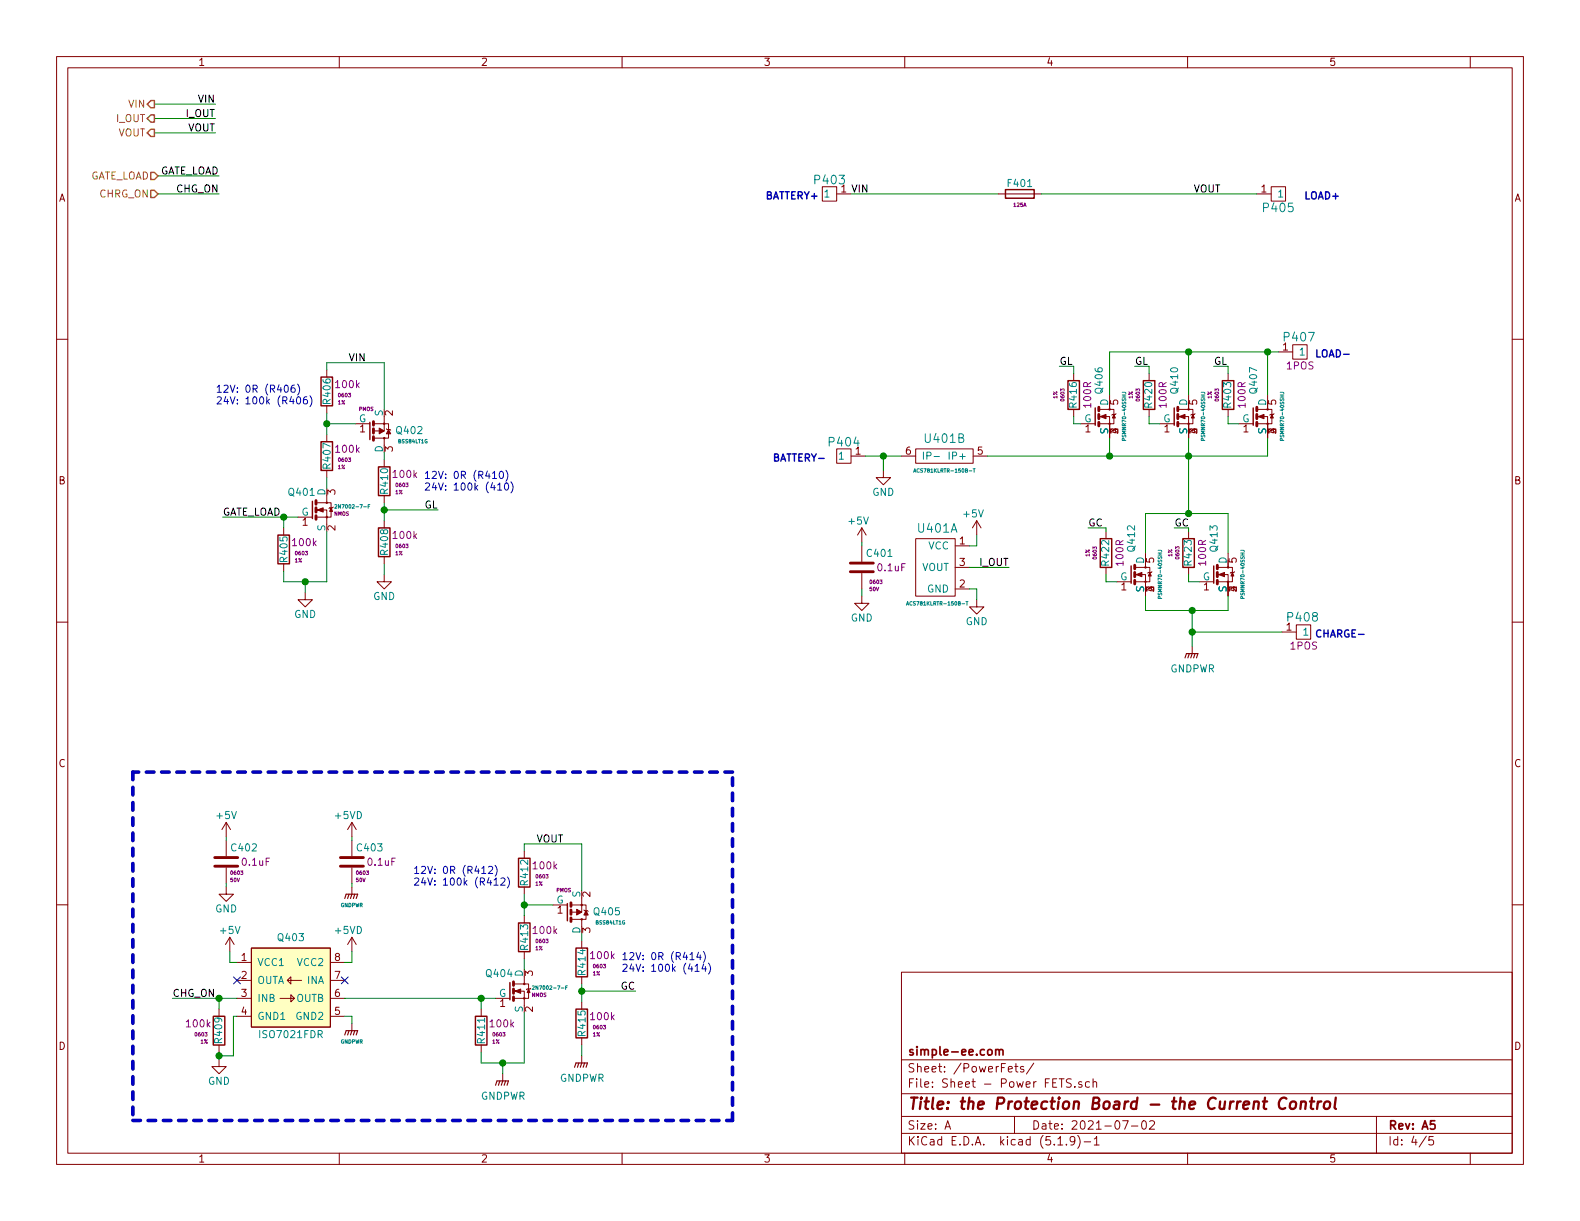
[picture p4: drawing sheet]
<svg xmlns="http://www.w3.org/2000/svg" width="279mm" height="216mm" viewBox="0 0 279 216" stroke-linecap="round" stroke-linejoin="round" font-family="sans-serif">
<g fill="none" stroke="#840000" stroke-width=".18">
<path d="M10 10h259.4v195.9h-259.4zM12 12h255.4v191.9h-255.4zM60 10v2M110 10v2M160 10v2M210 10v2M260 10v2M145.4 33h2.6v2.6h-2.6zM148 34.3h2.5M176.5 34.3h7.6M222.2 34.3h2.6M224.8 33h2.5v2.6h-2.5z"/>
<path d="M10 60h2M267.4 60h2M57.8 65.4v1.3M57.8 71.8v1.2M57.8 76.8v1.3M62.9 74.9h2.5M66.2 77.5h1.7v1.2M66.2 76.2h1.7v-1.3h.8v2.6h-.8M67.9 73.7v1.2h-1.7M68.3 75.8l.8 .3M148 79.4h2.5v2.5h-2.5zM161.9 79.4h10.2v2.5h-10.2z"/>
<path d="M189.9 66v1.3M189.9 72.4v1.3M191.1 74.9h2.6M194.4 74.9h1.8v1.3M194.4 73.7h1.8v1.2M196.2 71.1v1.3h-1.8M196.2 69.9v2.5h.8v2.5h-.8M196.2 74.9v2.6M197.4 73.2l-.8 .2M203.2 66v1.3M203.2 72.4v1.3M205.1 74.9h2.5"/>
<path d="M208.4 74.9h1.8v1.3M208.4 73.7h1.8v1.2M210.2 71.1v1.3h-1.8M210.2 69.9v2.5h.7v2.5h-.7M210.2 74.9v2.6M211.3 73.2l-.7 .2M217.2 66v1.3M217.2 72.4v1.3M219.1 74.9h2.5M222.4 74.9h1.8v1.3M222.4 73.7h1.8v1.2M224.2 71.1v1.3h-1.8"/>
<path d="M224.2 69.9v2.5h.7v2.5h-.7M224.2 74.9v2.6M225.3 73.2l-.8 .2M226.1 62.2h2.5M228.6 61h2.5v2.5h-2.5zM50.2 93.3v1.3M50.2 99.7v1.3M52.7 91.4h2.5M56 91.4h1.8v1.3M57.8 87.6v1.3h-1.8M57.8 88.9h.7v2.5h-.7v-1.2h-1.8M57.8 83.2v1.3"/>
<path d="M58.9 89.7l-.7 .2M67.9 81.3v1.3M67.9 87.6v1.3M67.9 92.1v1.2M67.9 98.4v1.3M150.5 80.6h2.5M152.4 93.3l-.8 1.3M152.4 93.3v2.6M152.4 96.5v2.8M152.4 93.3l.8 1.3M156.2 83.2v1.3h-1.3l1.3 1.2 1.3-1.2h-1.3M159.4 80.6h2.5"/>
<path d="M161.9 95.3h7v10.1h-7zM168.9 96.5h2.5M172.1 80.6h2.5M172.7 92.1l-.7 1.2M172.7 92.1v2.5M172.7 92.1l.8 1.2M195.6 94v1.3M202.6 99.1v1.2h-1.8M202.6 97.8v2.5h.7v2.6h-.7M210.2 94v1.3M217.2 99.1v1.2h-1.8M217.2 97.8v2.5h.7v2.6h-.7"/>
<path d="M10 110h2M54 104.8v1.2h1.2l-1.2 1.3-1.3-1.3h1.3M67.9 101.6v1.3h1.3l-1.3 1.2-1.2-1.2h1.2M152.4 105.4v1.3h-1.3l1.3 1.3 1.3-1.3h-1.3M152.4 101.3v2.8M168.9 104.1h2.5M168.9 100.3h2.5M172.7 106v1.3h-1.3l1.3 1.3 1.3-1.3h-1.3M195.6 100.3v1.3M197.5 102.9h2.5M200.8 102.9h1.8v1.2M200.8 101.6h1.8v1.3"/>
<path d="M202.6 102.9v2.5M203.7 101.1l-.8 .2M210.2 100.3v1.3M210.8 114.3v1.3M212.1 102.9h2.5M215.4 102.9h1.8v1.2M215.4 101.6h1.8v1.3M217.2 102.9v2.5M218.3 101.1l-.7 .2M226.7 111.8h2.5M229.2 110.5h2.6v2.5h-2.6zM267.4 110h2"/>
<path d="M10 160h2M40 156.8v1.3h1.3l-1.3 1.3-1.3-1.3h1.3M40 145.4l-.8 1.3M40 145.4v2.6M40 148.6v2.8M40 153.4v2.8M40 145.4l.8 1.3M62.2 145.4v2.6M62.2 148.6v2.8M62.2 153.4v2.8M62.2 156.8v1.3M62.2 145.4l-.7 1.3"/>
<path d="M62.2 145.4l.8 1.3M92.7 150.5v1.3M92.7 156.8v1.3M102.9 158.8v1.2h-1.8M267.4 160h2M38.7 178.4v1.3M40.6 165.7l-.7 1.3M40.6 165.7v2.6M40.6 165.7l.8 1.3M41.9 176.5h2.5M41.9 170.2h2.5M41.9 173.4h2.5"/>
<path d="M41.9 179.7h2.5M44.4 167.6h14v14h-14zM49.5 176.5h2.6l-.7 .7v-1.3l.7 .6M50.8 173.4l.6-.7v1.3l-.6-.6h2.5M58.4 176.5h2.6M58.4 170.2h2.6M58.4 173.4h2.6M58.4 179.7h2.6M62.2 165.7l-.7 1.3M62.2 165.7v2.6M62.2 165.7l.8 1.3M85.1 178.4v1.3"/>
<path d="M87.6 176.5h2.6M90.9 176.5h1.8v1.3M92.7 172.7v1.3h-1.8M92.7 174h.8v2.5h-.8v-1.2h-1.8M92.7 161.9v1.3M92.7 168.3v1.2M93.9 174.8l-.8 .2M97.8 160h2.5M101.1 162.6h1.8v1.2M101.1 161.3h1.8v-1.3h.7v2.6h-.7M102.9 166.4v1.2M102.9 172.7v1.3"/>
<path d="M102.9 177.2v1.2M103.3 160.9l.7 .3M159.4 171.9h108v32h-108zM38.7 187.3v1.3h1.3l-1.3 1.3-1.2-1.3h1.2M38.7 184.8v1.3M62.2 181v1.2M85.1 184.8v1.3M88.9 189.9v1.2M102.9 183.5v1.3M102.9 186.7v1.3M159.4 197.4h108M159.4 193.4h108"/>
<path d="M159.4 187.4h108M167.1 199.7l.5-1.5 .5 1.5M167.2 199.2h.8M178.3 189.1l.7-.2-.1-.3h-.4l-.2 .2 .1 .7h.5M179.4 197.4v3M179.5 188.6h.5M179.7 188.1v1.3l.3 .2M181 188.6a.37 .37 0 0 0-.6 .2l.1 .2 .5 .1 .1 .2-.2 .3-.5-.1M182.8 188l-1.3 1.9M189.4 190.8h-.5l-.3 .2v.3l.7 .3 .1 .2v.3a.62 .62 0 0 1-.8 .1M190.1 192.1v.2M191.3 191.3h-.4l-.2 .2 .1 .2 .5 .1v.4h-.6"/>
<path d="M192.7 191.3h-.5l-.3 .2 .1 .6 .2 .2 .5-.1M193.3 191.4l.2-.1h.4v1M193.3 190.8v1.5M198.5 198.2h1l-.6 1.5M200.1 199.1h1.1M202 198.3l.4-.1a.94 .94 0 0 1 0 1.5 .82 .82 0 0 1-.4-1.4zM203.3 198.3l.2-.1h.4l.2 .1 .1 .3-1 1.1h1M243.4 197.4v6.5M60 203.9v2M110 203.9v2M159.4 200.4h108M160 203.9v2"/>
<path d="M187.1 202.5h.8M188.6 202.3v.2M190.1 201.6l-.1 .2a.48 .48 0 0 1-.6 0l-.2-.2 .2-.6a.48 .48 0 0 1 .6 .1 1.27 1.27 0 0 1-.2 1.3l-.4 .1M190.6 200.8a1.71 1.71 0 0 1 0 2.2M191.7 201.9h1.2M193.5 201.4l.4-.4v1.5M193.5 202.5h.9M210 203.9v2M252.2 200.9l-1.2 1.9M253.4 201h-.7v.7l.2-.2 .5 .1 .1 .2-.1 .5-.2 .2-.5-.2M260 203.9v2"/>
<circle cx="67.9" cy="77.5" r=".13"/>
<circle cx="67.9" cy="74.9" r=".13"/>
<circle cx="196.2" cy="74.9" r=".13"/>
<circle cx="196.2" cy="72.4" r=".13"/>
<circle cx="210.2" cy="74.9" r=".13"/>
<circle cx="210.2" cy="72.4" r=".13"/>
<circle cx="224.2" cy="74.9" r=".13"/>
<circle cx="224.2" cy="72.4" r=".13"/>
<circle cx="57.8" cy="88.9" r=".13"/>
<circle cx="57.8" cy="91.4" r=".13"/>
<circle cx="202.6" cy="100.3" r=".13"/>
<circle cx="202.6" cy="102.9" r=".13"/>
<circle cx="217.2" cy="100.3" r=".13"/>
<circle cx="217.2" cy="102.9" r=".13"/>
<circle cx="92.7" cy="176.5" r=".13"/>
<circle cx="92.7" cy="174" r=".13"/>
<circle cx="102.9" cy="160" r=".13"/>
<circle cx="102.9" cy="162.6" r=".13"/>
</g>
<path d="M227.5 194.3a.87 .87 0 0 0-1 0 .87 .87 0 0 0-.4 .9 .69 .69 0 0 0 .3 .8 .69 .69 0 0 0 .9-.1M228.3 194.9a.54 .54 0 0 1 .5-.1 .54 .54 0 0 1 .4 .3l-.1 .6a.56 .56 0 0 1-.5 .4 .56 .56 0 0 1-.5-.4zM230.1 194.9a.52 .52 0 0 1 .8 .1l-.1 1.1M230.1 194.8l-.2 1.3M231.6 194.8h.8M232 194.1l-.2 1.7 .1 .2 .3 .1M233.1 194.8l-.2 1.3M233.7 194.8a.55 .55 0 0 0-.7 .3M234.3 194.9a.54 .54 0 0 1 .5-.1 .54 .54 0 0 1 .4 .3v.6a.56 .56 0 0 1-.6 .4 .56 .56 0 0 1-.5-.4zM236.2 194.1l-.2 1.7 .2 .3" fill="none" stroke="#840000" stroke-width=".41"/>
<path d="M176.1 185.7l.2-.1h.3l.1 1M176.1 185.6v1M176.7 185.8a.36 .36 0 0 1 .3-.2 .36 .36 0 0 1 .4 .2v.8" fill="none" stroke="#840000" stroke-width=".3"/>
<g fill="none" stroke="#840000" stroke-width=".2">
<path d="M209.5 116.3l.3-.7h2l-.2 .7M210.3 115.6l-.2 .7M210.8 115.6l-.2 .7M211.3 115.6l-.2 .7M61 158.9l.2-.8h2l-.2 .8M61.7 158.1l-.2 .8M62.2 158.1l-.2 .8M62.7 158.1l-.2 .8M61 183l.2-.8h2l-.2 .8M61.7 182.2l-.2 .8M62.2 182.2l-.2 .8M62.7 182.2l-.2 .8"/>
<path d="M87.6 191.9l.3-.8h2l-.2 .8M88.4 191.1l-.3 .8M88.9 191.1l-.3 .8M89.4 191.1l-.2 .8M101.6 188.7l.3-.7h2l-.3 .7M102.4 188l-.3 .7M102.9 188l-.3 .7M103.4 188l-.3 .7"/>
</g>
<g fill="none" stroke="#840000" stroke-width=".25">
<path d="M177.8 33.5h5.1v1.6h-5.1zM56.8 78.1h2v5.1h-2zM56.8 66.7h2v5.1h-2zM65.4 74.7v3M188.8 67.3h2.1v5.1h-2.1zM193.7 72.1v3.1M202.2 67.3h2v5.1h-2zM207.6 72.1v3.1M216.2 67.3h2v5.1h-2zM221.6 72.1v3.1M49.1 94.6h2.1v5.1h-2.1zM55.2 88.6v3.1"/>
<path d="M66.9 93.3h2.1v5.1h-2.1zM66.9 82.6h2.1v5h-2.1zM194.6 95.3h2v5h-2zM209.2 95.3h2v5h-2zM200 100.1v3M214.6 100.1v3M91.7 151.8h2v5h-2zM100.3 159.8v3M37.7 179.7h2.1v5.1h-2.1zM84.1 179.7h2v5.1h-2zM90.2 173.7v3.1M91.7 163.2h2v5.1h-2z"/>
<path d="M101.9 178.4h2v5.1h-2zM101.9 167.6h2v5.1h-2z"/>
</g>
<g fill="none" stroke="#840000" stroke-width=".51">
<path d="M66 74.5v.7M66 75.8v.8M66 77.2v.7M194.3 72v.6M194.3 73.3v.7M194.3 74.7v.6M208.3 72v.6M208.3 73.3v.7M208.3 74.7v.6M222.2 72v.6M222.2 73.3v.7M222.2 74.7v.6"/>
<path d="M55.9 88.5v.7M55.9 89.8v.8M55.9 91.2v.6M150.4 99.6h4M200.7 99.9v.7M215.3 99.9v.7M150.4 101.1h4M200.7 101.2v.8M200.7 102.6v.7M215.3 101.2v.8M215.3 102.6v.7M38 153.2h4"/>
<path d="M38 151.6h4M60.2 153.2h4.1M60.2 151.6h4.1M101 159.6v.7M90.8 173.6v.6M90.8 174.9v.7M90.8 176.3v.6M101 160.9v.8M101 162.3v.6"/>
</g>
<g fill="#840000" stroke="#840000" stroke-width=".18">
<path d="M93.5 174.9l.2 .6h-.5z"/>
<path d="M91.1 175.3l1-.4v.7z"/>
<path d="M102 160.8l.9 .5-.9 .5z"/>
<path d="M103.6 161l.4 .8h-.7z"/>
<path d="M203.3 101.2l.3 .7h-.5z"/>
<path d="M200.9 101.6l1-.4v.8z"/>
<path d="M217.9 101.2l.3 .7h-.5z"/>
<path d="M215.5 101.6l1-.4v.8z"/>
<path d="M224.9 73.3l.3 .6h-.5z"/>
<path d="M222.5 73.7l1-.4v.7z"/>
<path d="M210.9 73.3l.3 .6h-.5z"/>
<path d="M208.5 73.7l1-.4v.7z"/>
<path d="M197 73.3l.2 .6h-.5z"/>
<path d="M194.6 73.7l1-.4v.7z"/>
<path d="M67.1 75.7l.8 .5-.8 .5z"/>
<path d="M68.7 75.9l.4 .8h-.8z"/>
<path d="M58.5 89.8l.3 .6h-.5z"/>
<path d="M56.1 90.2l1-.4v.8z"/>
</g>
<g fill="none" stroke="#008484" stroke-width=".18">
<path d="M167.8 79.9v1.3M198.5 69.4h.5l.1 .2M198.8 77.9v-.3l-.3-.1v.4h.6M212.4 69.4h.6l.1 .2M212.8 77.9l-.1-.3-.2-.1-.1 .4h.7M226.4 69.4h.5l.1 .2M226.7 77.9v-.3l-.3-.1v.4h.6M59.2 89.3l.3-.1 .1 .2-.4 .5h.4M65.1 89.5h.2M65.4 89.2h-.3v.7M161.5 83.5l.3-.6 .2 .6M161.6 83.3h.3"/>
<path d="M165.2 80.7h.9M172.1 82.9h.3M172.3 82.9v.6M204.8 97.3h.5l.1 .2M219.4 97.3h.5l.1 .2M160.3 107l.2-.6 .2 .6M160.4 106.8h.3M170.8 106.4h.4M171 106.4v.6M205.1 105.8v-.3h-.2l-.1 .3h.6M219.7 105.8v-.3h-.2l-.1 .3h.6M94.1 174.4l.3-.1 .1 .2-.4 .5h.4"/>
<path d="M100 174.6h.3M100.3 174.3h-.3v.7"/>
</g>
<path d="M44.4 167.6h14v14h-14z" fill="#ffffc2" stroke="#ffffc2" stroke-width=".18"/>
<path d="M23.5 136.5v61.6M129.5 136.5h-106M23.5 198.1h106M129.5 198.1v-61.6" fill="none" stroke="#0000c2" stroke-width=".63" stroke-dasharray="1.3 1.3"/>
<g fill="none" stroke="#008400" stroke-width=".18">
<path d="M27.3 18.4h10.8M27.3 23.5h10.8M27.3 21h10.8M27.9 34.3h10.8M27.9 31.1h10.8M150.5 34.3h26M184.1 34.3h38.1M57.8 65.4v-1.3h10.1v8.3M57.8 73v3.8M57.8 74.9h5.1M189.9 73.7v1.2h1.2M189.9 64.8v1.2"/>
<path d="M196.2 77.5v3.1M203.2 73.7v1.2h1.9M203.2 64.8v1.2M210.2 62.2v7.7M210.2 77.5v13.3M217.2 64.8v1.2M217.2 73.7v1.2h1.9M224.2 77.5v3.1h-49.6M224.2 62.2v7.7M226.1 62.2h-29.9v7.7M39.4 91.4h13.3M50.2 91.4v1.9"/>
<path d="M57.8 94v8.9h-7.6v-1.9M57.8 84.5v1.9M67.9 80v1.3M67.9 88.9v3.2M67.9 99.7v1.9M67.9 90.2h9.6M152.4 95.9v.6M153 80.6h6.4M156.2 80.6v2.6M172.7 94.6v1.9h-1.3M192.4 93.3h3.2v.7M202.6 97.8v-7h14.6v7"/>
<path d="M210.2 93.3v.7M54 102.9v1.9M152.4 104.1v1.3M171.4 104.1h1.3v1.9M171.4 100.3h7M195.6 101.6v1.3h1.9M202.6 105.4v2.6h14.6v-2.6M210.2 101.6v1.3h1.9M210.8 108v6.3M210.8 111.8h15.9M40 148v.6M40 156.2v.6"/>
<path d="M62.2 148v.6M62.2 156.2v.6M92.7 150.5v-1.3h10.2v8.3M92.7 158.1v3.8M30.5 176.5h11.4M38.7 176.5v1.9M40.6 168.3v1.9h1.3M41.9 179.7h-.6v7h-2.6M61 176.5h26.6M61 179.7h1.2v1.3M62.2 168.3v1.9h-1.2M85.1 176.5v1.9"/>
<path d="M92.7 169.5v2M92.7 179.1v8.9h-7.6v-1.9M92.7 160h5.1M102.9 165.1v1.3M102.9 174v3.2M102.9 175.3h9.5M38.7 186.1v1.2M88.9 188v1.9M102.9 184.8v1.9"/>
</g>
<path d="M26 18.4l.7-.6h.6v1.3h-.6zM26 21l.7-.7h.6v1.3h-.6zM26.7 22.9h.6v1.2h-.6l-.7-.6zM26.7 33.7h.6l.6 .6-.6 .6h-.6zM26.7 30.5h.6l.6 .6-.6 .7h-.6z" fill="none" stroke="#848400" stroke-width=".25"/>
<g fill="none" stroke="#0000c2" stroke-width=".18">
<path d="M50.4 68.2l.2-.1a.69 .69 0 0 1 .4 .6 .69 .69 0 0 1-.4 .7l-.2-.2-.1-.3zM52.1 68.1h-.3a.79 .79 0 0 0-.1 1.3l.4-.2v-.5l-.4-.1-.2 .2M52.6 70.3l.1-.1a.67 .67 0 0 1 .5 .6 .67 .67 0 0 1-.5 .6l-.3-.5zM52.6 67.9a1.47 1.47 0 0 1 0 2M54.3 70.2l-.5 .1-.2 .4 .1 .6 .2 .1h.4l.1-.2-.1-.5-.4-.1-.3 .3M54.8 70a1.4 1.4 0 0 1 0 1.9M87.1 84.6h.7M88 85.8l.4-.4v1.3M88 86.7h.7M88.4 83.5l.2-.2a.67 .67 0 0 1 .4 .7 .67 .67 0 0 1-.4 .6l-.3-.5zM89.3 85.5l.2-.1a.67 .67 0 0 1 .5 .6 .67 .67 0 0 1-.5 .7l-.2-.3-.1-.2zM89.5 83.2a1.47 1.47 0 0 1 0 1.9"/>
<path d="M90.3 85.2a1.4 1.4 0 0 1 0 1.9M85.2 154.5h.7M86.4 153.3l.5-.1 .2 .1v.2v.2l-.8 .8h.8M87.4 155.6l.3-.4v1.3M87.4 156.5h.7M87.6 153a1.47 1.47 0 0 1 0 1.9M88.6 155.4l.5-.2 .2 .4-.8 .9h.8M89.7 155.1a1.4 1.4 0 0 1 0 1.9M122 169.7h.7M122.9 170.8l.4-.3v1.3M122.9 171.8h.7M123.5 168.4l-.3 .9h.8"/>
<path d="M123.8 168.9v.8M124.4 168.2a1.47 1.47 0 0 1 0 2M124.4 170.4l-.3 .9h.8M124.7 170.9v.9M125.3 170.3a1.4 1.4 0 0 1 0 1.9"/>
</g>
<g fill="#008400" stroke="#008400" stroke-width=".25">
<circle cx="156.2" cy="80.6" r=".51"/>
<circle cx="38.7" cy="176.5" r=".51"/>
<circle cx="50.2" cy="91.4" r=".51"/>
<circle cx="88.9" cy="188" r=".51"/>
<circle cx="54" cy="102.9" r=".51"/>
<circle cx="85.1" cy="176.5" r=".51"/>
<circle cx="210.8" cy="108" r=".51"/>
<circle cx="210.8" cy="111.8" r=".51"/>
<circle cx="38.7" cy="186.7" r=".51"/>
<circle cx="92.7" cy="160" r=".51"/>
<circle cx="67.9" cy="90.2" r=".51"/>
<circle cx="102.9" cy="175.3" r=".51"/>
<circle cx="224.2" cy="62.2" r=".51"/>
<circle cx="210.2" cy="90.8" r=".51"/>
<circle cx="196.2" cy="80.6" r=".51"/>
<circle cx="210.2" cy="80.6" r=".51"/>
<circle cx="57.8" cy="74.9" r=".51"/>
<circle cx="210.2" cy="62.2" r=".51"/>
</g>
<path d="M41.3 172.7l1.2 1.3M42.5 172.7l-1.2 1.3M60.4 172.7l1.2 1.3M61.6 172.7l-1.2 1.3" fill="none" stroke="#000084" stroke-width=".18"/>
<text font-size="2.8" fill="#840000" x="160.4" y="196.2">Title: the Protection Board - the Current Control</text>
<g font-size="2.1" fill="#008484">
<text x="144.2" y="32.6">P403</text>
<text x="223.6" y="37.5">P405</text>
<text x="227.2" y="60.4">P407</text>
<text x="146.8" y="78.9">P404</text>
<text x="163.7" y="78.3">U401B</text>
<text x="162.4" y="94.2">U401A</text>
<text x="227.9" y="109.9">P408</text>
</g>
<g font-size="2.1" fill="#840000">
<text x="160.4" y="189.6">Sheet: /PowerFets/</text>
<text x="160.4" y="186.6">simple-ee.com</text>
<text x="160.4" y="192.3">File: Sheet - Power FETS.sch</text>
<text x="160.4" y="202.5">KiCad E.D.A. kicad (5.1.9)-1</text>
<text x="160.4" y="199.7">Size: A</text>
<text x="182.4" y="199.7">Date: 2021-07-02</text>
<text x="245.4" y="199.7">Rev: A5</text>
<text x="245.4" y="202.5">Id: 4/5</text>
</g>
<g font-size="1.8" fill="#840000">
<text x="35" y="11.6">1</text>
<text x="85" y="11.6">2</text>
<text x="135" y="11.6">3</text>
<text x="185" y="11.6">4</text>
<text x="235" y="11.6">5</text>
<text x="10.4" y="35.6">A</text>
<text x="223" y="34">1</text>
<text x="267.8" y="35.6">A</text>
<text x="226.8" y="62">1</text>
<text x="197.7" y="71.6" transform="rotate(-90 197.7 71.6)">5</text>
<text x="211.7" y="71.6" transform="rotate(-90 211.7 71.6)">5</text>
<text x="225.7" y="71.6" transform="rotate(-90 225.7 71.6)">5</text>
<text x="63.7" y="76.5">1</text>
<text x="69.5" y="73.5" transform="rotate(-90 69.5 73.5)">2</text>
<text x="191.9" y="76.5">1</text>
<text x="197.7" y="76.7" transform="rotate(-90 197.7 76.7)">2</text>
<text x="205.9" y="76.5">1</text>
<text x="211.7" y="76.7" transform="rotate(-90 211.7 76.7)">2</text>
<text x="219.9" y="76.5">1</text>
<text x="225.7" y="76.7" transform="rotate(-90 225.7 76.7)">2</text>
<text x="69.5" y="79.9" transform="rotate(-90 69.5 79.9)">3</text>
<text x="151.3" y="80.4">1</text>
<text x="160.2" y="80.4">6</text>
<text x="172.9" y="80.4">5</text>
<text x="10.4" y="85.6">B</text>
<text x="59.3" y="87.5" transform="rotate(-90 59.3 87.5)">3</text>
<text x="267.8" y="85.6">B</text>
<text x="53.5" y="93">1</text>
<text x="59.3" y="93.8" transform="rotate(-90 59.3 93.8)">2</text>
<text x="169.7" y="96.3">1</text>
<text x="169.7" y="100.1">3</text>
<text x="204.1" y="99.5" transform="rotate(-90 204.1 99.5)">5</text>
<text x="218.7" y="99.5" transform="rotate(-90 218.7 99.5)">5</text>
<text x="169.7" y="103.9">2</text>
<text x="198.3" y="104.4">1</text>
<text x="204.1" y="104.6" transform="rotate(-90 204.1 104.6)">2</text>
<text x="212.9" y="104.4">1</text>
<text x="218.7" y="104.6" transform="rotate(-90 218.7 104.6)">2</text>
<text x="227.5" y="111.5">1</text>
<text x="10.4" y="135.6">C</text>
<text x="267.8" y="135.6">C</text>
<text x="98.6" y="161.5">1</text>
<text x="104.4" y="158.6" transform="rotate(-90 104.4 158.6)">2</text>
<text x="104.4" y="164.9" transform="rotate(-90 104.4 164.9)">3</text>
<text x="42.7" y="169.9">1</text>
<text x="42.7" y="173.1">2</text>
<text x="59.2" y="173.1">7</text>
<text x="59.2" y="169.9">8</text>
<text x="94.2" y="172.6" transform="rotate(-90 94.2 172.6)">3</text>
<text x="42.7" y="176.3">3</text>
<text x="42.7" y="179.5">4</text>
<text x="59.2" y="179.5">5</text>
<text x="59.2" y="176.3">6</text>
<text x="88.4" y="178.1">1</text>
<text x="94.2" y="178.9" transform="rotate(-90 94.2 178.9)">2</text>
<text x="10.4" y="185.6">D</text>
<text x="267.8" y="185.6">D</text>
<text x="35" y="205.5">1</text>
<text x="85" y="205.5">2</text>
<text x="135" y="205.5">3</text>
<text x="185" y="205.5">4</text>
<text x="235" y="205.5">5</text>
</g>
<g font-size="1.8" fill="#848400">
<text x="20.6" y="21.6">I_OUT</text>
<text x="22.8" y="19">VIN</text>
<text x="20.9" y="24.1">VOUT</text>
<text x="15.5" y="31.8">GATE_LOAD</text>
<text x="17.6" y="34.9">CHRG_ON</text>
</g>
<g font-size="1.8">
<text x="32.9" y="20.7">I_OUT</text>
<text x="33.2" y="23.2">VOUT</text>
<text x="35.2" y="18.2">VIN</text>
<text x="27.8" y="30.9">GATE_LOAD</text>
<text x="31.2" y="34">CHG_ON</text>
<text x="148.7" y="34">1 VIN</text>
<text x="211" y="34">VOUT</text>
<text x="61.6" y="63.9">VIN</text>
<text x="187.3" y="64.5">GL</text>
<text x="200.7" y="64.5">GL</text>
<text x="214.6" y="64.5">GL</text>
<text x="75" y="89.9">GL</text>
<text x="39.4" y="91.2">GATE_LOAD</text>
<text x="192.4" y="93.1">GC</text>
<text x="207.6" y="93.1">GC</text>
<text x="173.2" y="100.1">I_OUT</text>
<text x="94.8" y="149">VOUT</text>
<text x="30.5" y="176.3">CHG_ON</text>
<text x="109.8" y="175">GC</text>
</g>
<g font-size="1.8" fill="#0000c2">
<text x="135.3" y="35.3">BATTERY+</text>
<text x="230.5" y="35.3">LOAD+</text>
<text x="232.4" y="63.2">LOAD-</text>
<text x="38.1" y="69.4">12V: 0R (R406)</text>
<text x="38.1" y="71.5">24V: 100k (R406)</text>
<text x="136.5" y="81.6">BATTERY-</text>
<text x="74.9" y="84.7">12V: 0R (R410)</text>
<text x="74.9" y="86.7">24V: 100k (410)</text>
<text x="232.4" y="112.7">CHARGE-</text>
<text x="73" y="154.5">12V: 0R (R412)</text>
<text x="73" y="156.6">24V: 100k (R412)</text>
<text x="109.9" y="169.8">12V: 0R (R414)</text>
<text x="109.9" y="171.8">24V: 100k (414)</text>
</g>
<g font-size="1.8" fill="#008484">
<text x="145.9" y="34.9">1</text>
<text x="178.3" y="33.1">F401</text>
<text x="225.8" y="34.9">1</text>
<text x="229.6" y="62.9">1</text>
<text x="58.5" y="71.3" transform="rotate(-90 58.5 71.3)">R406</text>
<text x="190.4" y="72" transform="rotate(-90 190.4 72)">R416</text>
<text x="195" y="69.4" transform="rotate(-90 195 69.4)">Q406</text>
<text x="196" y="71.8" transform="rotate(-90 196 71.8)">D</text>
<text x="203.8" y="72" transform="rotate(-90 203.8 72)">R420</text>
<text x="208.3" y="69.4" transform="rotate(-90 208.3 69.4)">Q410</text>
<text x="209.9" y="71.8" transform="rotate(-90 209.9 71.8)">D</text>
<text x="217.7" y="72" transform="rotate(-90 217.7 72)">R403</text>
<text x="222.3" y="69.4" transform="rotate(-90 222.3 69.4)">Q407</text>
<text x="223.9" y="71.8" transform="rotate(-90 223.9 71.8)">D</text>
<text x="63.4" y="74.7">G</text>
<text x="67.7" y="73.6" transform="rotate(-90 67.7 73.6)">S</text>
<text x="70.2" y="76.8">Q402</text>
<text x="191.7" y="74.7">G</text>
<text x="196" y="76.8" transform="rotate(-90 196 76.8)">S</text>
<text x="205.7" y="74.7">G</text>
<text x="209.9" y="76.8" transform="rotate(-90 209.9 76.8)">S</text>
<text x="219.7" y="74.7">G</text>
<text x="223.9" y="76.8" transform="rotate(-90 223.9 76.8)">S</text>
<text x="58.5" y="82.8" transform="rotate(-90 58.5 82.8)">R407</text>
<text x="67.7" y="80" transform="rotate(-90 67.7 80)">D</text>
<text x="148.5" y="81.3">1</text>
<text x="162.9" y="81.3">IP-</text>
<text x="168.4" y="81.3">IP+</text>
<text x="51.2" y="87.7">Q401</text>
<text x="57.5" y="87.6" transform="rotate(-90 57.5 87.6)">D</text>
<text x="68.6" y="87.2" transform="rotate(-90 68.6 87.2)">R410</text>
<text x="154.3" y="87.7">GND</text>
<text x="53.3" y="91.2">G</text>
<text x="57.5" y="93.9" transform="rotate(-90 57.5 93.9)">S</text>
<text x="150.2" y="92.8">+5V</text>
<text x="170.5" y="91.5">+5V</text>
<text x="50.9" y="99.3" transform="rotate(-90 50.9 99.3)">R405</text>
<text x="68.6" y="98" transform="rotate(-90 68.6 98)">R408</text>
<text x="153.4" y="98.5">C401</text>
<text x="163" y="101">VOUT</text>
<text x="164.2" y="97.2">VCC</text>
<text x="196.1" y="99.9" transform="rotate(-90 196.1 99.9)">R422</text>
<text x="200.7" y="97.4" transform="rotate(-90 200.7 97.4)">Q412</text>
<text x="202.3" y="99.7" transform="rotate(-90 202.3 99.7)">D</text>
<text x="210.7" y="99.9" transform="rotate(-90 210.7 99.9)">R423</text>
<text x="215.3" y="97.4" transform="rotate(-90 215.3 97.4)">Q413</text>
<text x="216.9" y="99.7" transform="rotate(-90 216.9 99.7)">D</text>
<text x="66" y="106.1">GND</text>
<text x="164" y="104.8">GND</text>
<text x="198.1" y="102.6">G</text>
<text x="202.3" y="104.7" transform="rotate(-90 202.3 104.7)">S</text>
<text x="212.7" y="102.6">G</text>
<text x="216.9" y="104.7" transform="rotate(-90 216.9 104.7)">S</text>
<text x="52" y="109.3">GND</text>
<text x="150.4" y="109.9">GND</text>
<text x="170.8" y="110.5">GND</text>
<text x="230.3" y="112.4">1</text>
<text x="206.9" y="118.9">GNDPWR</text>
<text x="38.4" y="144.8">+5V</text>
<text x="59.4" y="144.8">+5VD</text>
<text x="41" y="150.5">C402</text>
<text x="63.3" y="150.5">C403</text>
<text x="38" y="161.3">GND</text>
<text x="93.4" y="156.4" transform="rotate(-90 93.4 156.4)">R412</text>
<text x="98.4" y="159.8">G</text>
<text x="102.6" y="158.7" transform="rotate(-90 102.6 158.7)">S</text>
<text x="105.2" y="161.8">Q405</text>
<text x="39" y="165.2">+5V</text>
<text x="49.3" y="166.4">Q403</text>
<text x="59.4" y="165.2">+5VD</text>
<text x="93.4" y="167.8" transform="rotate(-90 93.4 167.8)">R413</text>
<text x="102.6" y="165.1" transform="rotate(-90 102.6 165.1)">D</text>
<text x="45.5" y="170.8">VCC1</text>
<text x="45.5" y="174">OUTA</text>
<text x="52.7" y="170.8">VCC2</text>
<text x="54.4" y="174">INA</text>
<text x="86.1" y="172.8">Q404</text>
<text x="92.5" y="172.7" transform="rotate(-90 92.5 172.7)">D</text>
<text x="103.6" y="172.3" transform="rotate(-90 103.6 172.3)">R414</text>
<text x="45.5" y="177.2">INB</text>
<text x="52.4" y="177.2">OUTB</text>
<text x="88.2" y="176.3">G</text>
<text x="92.5" y="179" transform="rotate(-90 92.5 179)">S</text>
<text x="39.3" y="184.3" transform="rotate(-90 39.3 184.3)">R409</text>
<text x="45.5" y="180.3">GND1</text>
<text x="46.1" y="183.6">ISO7021FDR</text>
<text x="52.5" y="180.3">GND2</text>
<text x="85.8" y="184.4" transform="rotate(-90 85.8 184.4)">R411</text>
<text x="103.6" y="183.1" transform="rotate(-90 103.6 183.1)">R415</text>
<text x="36.8" y="191.8">GND</text>
<text x="99" y="191.3">GNDPWR</text>
<text x="85" y="194.5">GNDPWR</text>
</g>
<g font-size="1.8" fill="#840084">
<text x="227.6" y="65.3">1POS</text>
<text x="59.5" y="68.6">100k</text>
<text x="193" y="72" transform="rotate(-90 193 72)">100R</text>
<text x="206.3" y="72" transform="rotate(-90 206.3 72)">100R</text>
<text x="220.3" y="72" transform="rotate(-90 220.3 72)">100R</text>
<text x="59.5" y="80.1">100k</text>
<text x="69.6" y="84.5">100k</text>
<text x="69.6" y="95.3">100k</text>
<text x="51.9" y="96.6">100k</text>
<text x="155.3" y="101">0.1uF</text>
<text x="198.7" y="99.9" transform="rotate(-90 198.7 99.9)">100R</text>
<text x="213.3" y="99.9" transform="rotate(-90 213.3 99.9)">100R</text>
<text x="228.2" y="114.9">1POS</text>
<text x="42.9" y="153.1">0.1uF</text>
<text x="65.2" y="153.1">0.1uF</text>
<text x="94.4" y="153.7">100k</text>
<text x="94.4" y="165.2">100k</text>
<text x="104.6" y="169.6">100k</text>
<text x="33.1" y="181.7">100k</text>
<text x="86.8" y="181.7">100k</text>
<text x="104.6" y="180.4">100k</text>
</g>
<g font-size=".9" fill="#840084">
<text x="179.3" y="36.6">125A</text>
<text x="59.8" y="71.5">1%</text>
<text x="60" y="70.2">0603</text>
<text x="186.9" y="70.5" transform="rotate(-90 186.9 70.5)">1%</text>
<text x="188.2" y="70.8" transform="rotate(-90 188.2 70.8)">0603</text>
<text x="200.3" y="70.5" transform="rotate(-90 200.3 70.5)">1%</text>
<text x="201.5" y="70.8" transform="rotate(-90 201.5 70.8)">0603</text>
<text x="214.2" y="70.5" transform="rotate(-90 214.2 70.5)">1%</text>
<text x="215.5" y="70.8" transform="rotate(-90 215.5 70.8)">0603</text>
<text x="63.5" y="72.6">PMOS</text>
<text x="59.8" y="82.9">1%</text>
<text x="60" y="81.6">0603</text>
<text x="69.9" y="87.4">1%</text>
<text x="70.1" y="86.1">0603</text>
<text x="59.1" y="91.2">NMOS</text>
<text x="52.1" y="99.4">1%</text>
<text x="52.3" y="98.1">0603</text>
<text x="69.9" y="98.1">1%</text>
<text x="70.1" y="96.9">0603</text>
<text x="192.7" y="98.4" transform="rotate(-90 192.7 98.4)">1%</text>
<text x="193.9" y="98.8" transform="rotate(-90 193.9 98.8)">0603</text>
<text x="207.3" y="98.4" transform="rotate(-90 207.3 98.4)">1%</text>
<text x="208.5" y="98.7" transform="rotate(-90 208.5 98.7)">0603</text>
<text x="153.8" y="104.5">50V</text>
<text x="153.9" y="103.2">0603</text>
<text x="40.8" y="155.9">50V</text>
<text x="40.9" y="154.7">0603</text>
<text x="63" y="155.9">50V</text>
<text x="63.1" y="154.7">0603</text>
<text x="94.9" y="155.3">0603</text>
<text x="94.7" y="156.6">1%</text>
<text x="98.4" y="157.7">PMOS</text>
<text x="94.7" y="168">1%</text>
<text x="94.9" y="166.7">0603</text>
<text x="104.9" y="172.4">1%</text>
<text x="105.1" y="171.2">0603</text>
<text x="94" y="176.3">NMOS</text>
<text x="34.6" y="183.2">0603</text>
<text x="35.5" y="184.5">1%</text>
<text x="87.1" y="184.5">1%</text>
<text x="87.3" y="183.2">0603</text>
<text x="104.9" y="183.2">1%</text>
<text x="105.1" y="182">0603</text>
</g>
<g font-size=".9" fill="#008484">
<text x="199.1" y="77.5" transform="rotate(-90 199.1 77.5)">PSMNR70-40SSHJ</text>
<text x="213.1" y="77.5" transform="rotate(-90 213.1 77.5)">PSMNR70-40SSHJ</text>
<text x="227.1" y="77.5" transform="rotate(-90 227.1 77.5)">PSMNR70-40SSHJ</text>
<text x="70.5" y="78.4">BSS84LT1G</text>
<text x="162.2" y="83.5">ACS781KLRTR-150B-T</text>
<text x="59.9" y="89.9">2N7002-7-F</text>
<text x="161" y="107">ACS781KLRTR-150B-T</text>
<text x="205.5" y="105.5" transform="rotate(-90 205.5 105.5)">PSMNR70-40SSHJ</text>
<text x="220.1" y="105.5" transform="rotate(-90 220.1 105.5)">PSMNR70-40SSHJ</text>
<text x="60.2" y="160.4">GNDPWR</text>
<text x="105.4" y="163.4">BSS84LT1G</text>
<text x="94.9" y="175">2N7002-7-F</text>
<text x="60.2" y="184.5">GNDPWR</text>
</g>
</svg>
